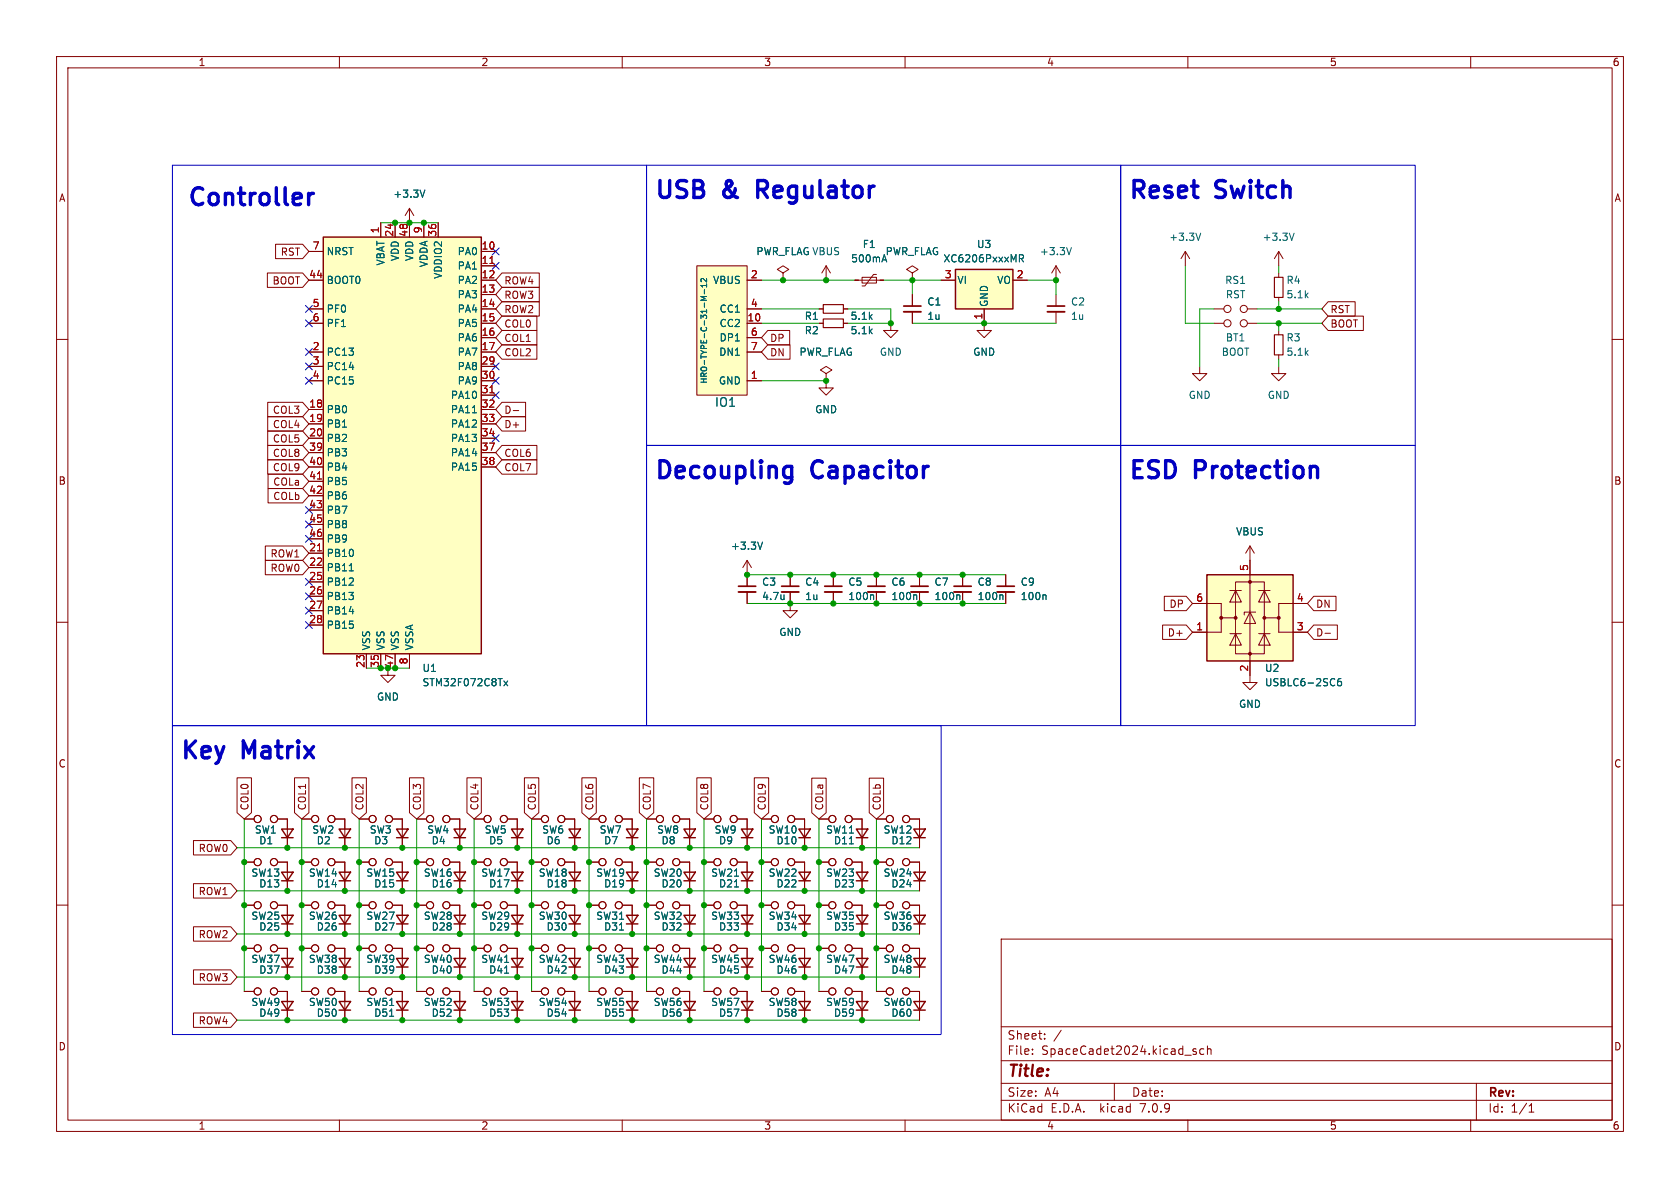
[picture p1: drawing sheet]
<svg xmlns="http://www.w3.org/2000/svg" width="297mm" height="210mm" viewBox="0 0 297 210" stroke-linecap="round" stroke-linejoin="round" font-family="sans-serif">
<g fill="none" stroke="#840000" stroke-width=".18">
<path d="M10 10h277v190h-277zM12 12h273v186h-273zM60 10v2M110 10v2M160 10v2M210 10v2M260 10v2M67.3 39.4v2.5M69.8 39.4v2.5M72.4 36.8v5.1M72.4 36.8l-.8 1.3M72.4 36.8l.8 1.3"/>
<path d="M74.9 39.4v2.5M77.5 39.4v2.5M10 60h2M47.3 48.3h6.2l1.1 1.2-1.1 1.3h-6.2zM48.7 43.2h4.8l1.1 1.3-1.1 1.2h-4.8zM54.6 54.6h2.5M54.6 57.2h2.5M54.6 49.5h2.5M54.6 44.5h2.5M85.1 54.6h2.5M85.1 57.2h2.5M85.1 49.5h2.5"/>
<path d="M85.1 59.7h2.5M85.1 44.5h2.5M85.1 47h2.5M85.1 52.1h2.5M88.7 50.8h6.6v2.5h-6.6l-1.1-1.2zM88.7 58.4h6.2v2.6h-6.2l-1.1-1.3zM88.7 55.9h6.2v2.5h-6.2l-1.1-1.2zM88.7 53.3h6.6v2.6h-6.6l-1.1-1.3zM88.7 48.3h6.6v2.5h-6.6l-1.1-1.3zM123.2 47h8.9v22.9h-8.9zM132.1 54.6h2.5M132.1 57.2h2.5"/>
<path d="M132.1 49.5h2.5M132.1 59.7h2.5M135.7 58.4h3.9v2.6h-3.9l-1.1-1.3zM138.4 48.3l1-.7-1-.6-1 .6 1 .7v1.2M138.4 49.5h.1M144.8 54.6h.7M144.8 57.2h.7M146 47l-.7 1.3M146 47v2.5M146 47l.8 1.3M149.1 54.6h.8M149.1 57.2h.8"/>
<path d="M151.1 49.5h5.1M152.4 49h2.5v1h-2.5zM154.9 48.5h-.5l-1.5 2h-.5M157.5 57.2v1.2h1.2l-1.2 1.3-1.3-1.3h1.3M161.3 48.3l1-.7-1-.6-1 .6 1 .7v1.2M161.3 49.5h.1M161.3 52.1v2M161.3 55.1v2.1M166.4 49.5h2.5M174 54.6v3.8h1.3l-1.3 1.3-1.3-1.3h1.3M179.1 49.5h2.5M186.7 47l-.8 1.3"/>
<path d="M186.7 47v2.5M186.7 52.1v2M186.7 55.1v2.1M186.7 47l.8 1.3M209.5 44.5l-.7 1.2M209.5 44.5v2.5M209.5 44.5l.8 1.2M214.6 54.6h1.8M214.6 57.2h1.8M220.5 54.6h1.7M220.5 57.2h1.7M226.1 44.5l-.8 1.2"/>
<path d="M226.1 44.5v2.5M226.1 48.3v.7M226.1 52.6v.7M226.1 58.4v.8M226.1 44.5l.7 1.2M234.8 55.9h6.2v2.5h-6.2l-1.1-1.2zM234.8 53.3h4.8v2.6h-4.8l-1.1-1.3zM285 60h2M47.3 71.1h6.2l1.1 1.3-1.1 1.3h-6.2zM47.3 78.7h6.2l1.1 1.3-1.1 1.3h-6.2zM47.3 76.2h6.2l1.1 1.3-1.1 1.2h-6.2zM47.3 73.7h6.2l1.1 1.2-1.1 1.3h-6.2z"/>
<path d="M54.6 67.3h2.5M54.6 62.2h2.5M54.6 72.4h2.5M54.6 74.9h2.5M54.6 77.5h2.5M54.6 64.8h2.5M85.1 67.3h2.5M85.1 62.2h2.5M85.1 72.4h2.5M85.1 74.9h2.5M85.1 77.5h2.5M85.1 64.8h2.5"/>
<path d="M85.1 69.9h2.5M88.7 78.7h6.2v2.6h-6.2l-1.1-1.3zM88.7 61h6.2v2.5h-6.2l-1.1-1.3zM88.7 73.7h4.2v2.5h-4.2l-1.1-1.3zM88.7 71.1h4.2v2.6h-4.2l-1.1-1.3zM90.7 72.6h1M132.1 67.3h2.5M132.1 62.2h2.5M135.7 61h4v2.5h-4l-1.1-1.3zM146 67.3v1.3h1.3l-1.3 1.3-1.2-1.3h1.2M146 66l1.1-.6-1.1-.6-1 .6 1 .6v1.3M146 67.3h.1"/>
<path d="M212.1 64.8v1.2h1.3l-1.3 1.3-1.3-1.3h1.3M226.1 64.8v1.2h1.2l-1.2 1.3-1.3-1.3h1.3M226.1 62.7v.8M46.9 99.1h6.6l1.1 1.2-1.1 1.3h-6.6zM46.9 96.5h6.6l1.1 1.3-1.1 1.3h-6.6zM47.3 81.3h6.2l1.1 1.3-1.1 1.2h-6.2zM47.4 83.8h6.1l1.1 1.3-1.1 1.3h-6.1zM47.4 86.4h6.1l1.1 1.2-1.1 1.3h-6.1zM54.6 97.8h2.5M54.6 80h2.5M54.6 82.6h2.5M54.6 85.1h2.5"/>
<path d="M54.6 87.6h2.5M54.6 90.2h2.5M54.6 92.7h2.5M54.6 95.3h2.5M85.1 80h2.5M85.1 82.6h2.5M88.7 81.3h6.2v2.5h-6.2l-1.1-1.2zM132.1 99.1v4.5M132.1 99.1l-.8 1.2M132.1 99.1l.7 1.2M221 96.5v24.2h1.2l-1.2 1.2-1.3-1.2h1.3M221 96.5l-.8 1.3"/>
<path d="M221 96.5l.7 1.3M10 110h2M54.6 100.3h2.5M54.6 102.9h2.5M54.6 105.4h2.5M54.6 108h2.5M54.6 110.5h2.5M64.8 115.6v2.5M67.3 115.6v2.5M68.6 118.1v1.3h1.2l-1.2 1.3-1.3-1.3h1.3M69.8 115.6v2.5M72.4 115.6v2.5"/>
<path d="M132.1 104.6v2.1M139.7 104.6v3.4h1.3l-1.3 1.2-1.3-1.2h1.3M139.7 101.6v2M147.3 101.6v2M147.3 104.6v2.1M154.9 101.6v2M154.9 104.6v2.1M162.6 101.6v2M162.6 104.6v2.1M170.2 101.6v2M170.2 104.6v2.1M177.8 101.6v2"/>
<path d="M177.8 104.6v2.1M205.5 110.5h4.2l1.1 1.3-1.1 1.2h-4.2zM205.8 105.4h3.9l1.1 1.3-1.1 1.3h-3.9zM210.8 106.7h5.1v2.5h2.5M215.9 109.2v2.6h-5.1M217.4 112h2.1M217.4 104.4h2.1M218.4 102.9h5.1v12.7h-5.1zM218.4 112l1.1 2h-2.1zM218.4 104.4l1.1 2h-2.1zM221 108.2l1 2h-2zM222 108.2h-2v.5"/>
<path d="M222.5 112h2M222.5 104.4h2M223.5 112l1 2h-2zM223.5 104.4l1 2h-2zM226.1 109.2v2.6h5M231.1 106.7h-5v2.5h-2.6M232.3 110.5h4.1v2.5h-4.1l-1.2-1.2zM232.3 105.4h3.9v2.6h-3.9l-1.2-1.3zM234.2 111.9h1M285 110h2M41.9 137.5h2.6v6.2l-1.3 1.1-1.3-1.1zM52.1 137.5h2.5v6.2l-1.3 1.1-1.2-1.1z"/>
<path d="M62.2 137.5h2.6v6.2l-1.3 1.1-1.3-1.1zM72.4 137.5h2.5v6.2l-1.2 1.1-1.3-1.1zM82.5 137.5h2.6v6.2l-1.3 1.1-1.3-1.1zM92.7 137.5h2.6v6.2l-1.3 1.1-1.3-1.1zM102.9 137.5h2.5v6.2l-1.3 1.1-1.2-1.1zM113 137.5h2.6v6.2l-1.3 1.1-1.3-1.1zM123.2 137.5h2.5v6.2l-1.2 1.1-1.3-1.1zM133.3 137.5h2.6v6.2l-1.3 1.1-1.3-1.1zM143.5 137.6h2.6v6.1l-1.3 1.1-1.3-1.1zM153.7 137.6h2.5v6.1l-1.3 1.1-1.2-1.1zM10 160h2M34.2 156.2h6.6l1.1 1.3-1.1 1.3h-6.6z"/>
<path d="M34.2 148.6h6.6l1.1 1.3-1.1 1.2h-6.6zM43.2 144.8h1.7M43.2 152.4h1.7M49.1 144.8h1.7v5.1M49.1 152.4h1.7v5.1M53.3 144.8h1.8M53.3 152.4h1.8M59.2 144.8h1.8v5.1M59.2 152.4h1.8v5.1M63.5 144.8h1.7M63.5 152.4h1.7M69.4 144.8h1.7v5.1"/>
<path d="M69.4 152.4h1.7v5.1M73.7 144.8h1.7M73.7 152.4h1.7M79.6 144.8h1.7v5.1M79.6 152.4h1.7v5.1M83.8 144.8h1.7M83.8 152.4h1.7M89.7 144.8h1.7v5.1M89.7 152.4h1.7v5.1M94 144.8h1.7M94 152.4h1.7M99.9 144.8h1.7v5.1"/>
<path d="M99.9 152.4h1.7v5.1M104.1 144.8h1.8M104.1 152.4h1.8M110 144.8h1.8v5.1M110 152.4h1.8v5.1M114.3 144.8h1.7M114.3 152.4h1.7M120.2 144.8h1.7v5.1M120.2 152.4h1.7v5.1M124.5 144.8h1.7M124.5 152.4h1.7M130.3 144.8h1.8v5.1"/>
<path d="M130.3 152.4h1.8v5.1M134.6 144.8h1.7M134.6 152.4h1.7M140.5 144.8h1.7v5.1M140.5 152.4h1.7v5.1M144.8 144.8h1.7M144.8 152.4h1.7M150.7 144.8h1.7v5.1M150.7 152.4h1.7v5.1M154.9 144.8h1.8M154.9 152.4h1.8M160.8 144.8h1.8v5.1"/>
<path d="M160.8 152.4h1.8v5.1M285 160h2M34.2 179.1h6.6l1.1 1.2-1.1 1.3h-6.6zM34.2 163.8h6.6l1.1 1.3-1.1 1.3h-6.6zM34.2 171.4h6.6l1.1 1.3-1.1 1.3h-6.6zM43.2 160h1.7M43.2 167.6h1.7M43.2 175.3h1.7M49.1 160h1.7v5.1M49.1 167.6h1.7v5.1M49.1 175.3h1.7v5M53.3 160h1.8"/>
<path d="M53.3 167.6h1.8M53.3 175.3h1.8M59.2 160h1.8v5.1M59.2 167.6h1.8v5.1M59.2 175.3h1.8v5M63.5 160h1.7M63.5 167.6h1.7M63.5 175.3h1.7M69.4 160h1.7v5.1M69.4 167.6h1.7v5.1M69.4 175.3h1.7v5M73.7 160h1.7"/>
<path d="M73.7 167.6h1.7M73.7 175.3h1.7M79.6 160h1.7v5.1M79.6 167.6h1.7v5.1M79.6 175.3h1.7v5M83.8 160h1.7M83.8 167.6h1.7M83.8 175.3h1.7M89.7 160h1.7v5.1M89.7 167.6h1.7v5.1M89.7 175.3h1.7v5M94 160h1.7"/>
<path d="M94 167.6h1.7M94 175.3h1.7M99.9 160h1.7v5.1M99.9 167.6h1.7v5.1M99.9 175.3h1.7v5M104.1 160h1.8M104.1 167.6h1.8M104.1 175.3h1.8M110 160h1.8v5.1M110 167.6h1.8v5.1M110 175.3h1.8v5M114.3 160h1.7"/>
<path d="M114.3 167.6h1.7M114.3 175.3h1.7M120.2 160h1.7v5.1M120.2 167.6h1.7v5.1M120.2 175.3h1.7v5M124.5 160h1.7M124.5 167.6h1.7M124.5 175.3h1.7M130.3 160h1.8v5.1M130.3 167.6h1.8v5.1M130.3 175.3h1.8v5M134.6 160h1.7"/>
<path d="M134.6 167.6h1.7M134.6 175.3h1.7M140.5 160h1.7v5.1M140.5 167.6h1.7v5.1M140.5 175.3h1.7v5M144.8 160h1.7M144.8 167.6h1.7M144.8 175.3h1.7M150.7 160h1.7v5.1M150.7 167.6h1.7v5.1M150.7 175.3h1.7v5M154.9 160h1.8"/>
<path d="M154.9 167.6h1.8M154.9 175.3h1.8M160.8 160h1.8v5.1M160.8 167.6h1.8v5.1M160.8 175.3h1.8v5M177 166h108v32h-108zM60 198v2M110 198v2M160 198v2M177 194.5h108M177 191.5h108M177 187.5h108"/>
<path d="M177 181.5h108M182.5 186.3v.1M182.5 185.5v.1M184.7 183.6v.1M184.7 182.8v.1M187.6 182.1l-1.3 2M197 191.5v3M210 198v2M211.5 185.5l-.4-.1-.2 .2 .1 .2 .5 .2v.3h-.6M212.8 185.5l-.4-.1-.3 .3v.4l.1 .2h.6M213.5 185.5l.2-.1 .3 .1 .1 .9M213.5 184.9v1.5"/>
<path d="M260 198v2M261 191.5v6.5M270.3 196.6h.9M270.3 195.5l.4-.4v1.5"/>
<circle cx="217" cy="54.6" r=".63"/>
<circle cx="217" cy="57.1" r=".63"/>
<circle cx="219.9" cy="54.6" r=".63"/>
<circle cx="219.9" cy="57.1" r=".63"/>
<circle cx="45.5" cy="152.4" r=".63"/>
<circle cx="45.5" cy="144.8" r=".63"/>
<circle cx="48.4" cy="152.4" r=".63"/>
<circle cx="48.4" cy="144.8" r=".63"/>
<circle cx="55.7" cy="152.4" r=".63"/>
<circle cx="55.7" cy="144.8" r=".63"/>
<circle cx="58.6" cy="152.4" r=".63"/>
<circle cx="58.6" cy="144.8" r=".63"/>
<circle cx="65.9" cy="152.4" r=".63"/>
<circle cx="65.9" cy="144.8" r=".63"/>
<circle cx="68.8" cy="152.4" r=".63"/>
<circle cx="68.8" cy="144.8" r=".63"/>
<circle cx="76" cy="152.4" r=".63"/>
<circle cx="76" cy="144.8" r=".63"/>
<circle cx="78.9" cy="152.4" r=".63"/>
<circle cx="78.9" cy="144.8" r=".63"/>
<circle cx="86.2" cy="144.8" r=".63"/>
<circle cx="86.2" cy="152.4" r=".63"/>
<circle cx="89.1" cy="144.8" r=".63"/>
<circle cx="89.1" cy="152.4" r=".63"/>
<circle cx="96.3" cy="152.4" r=".63"/>
<circle cx="96.3" cy="144.8" r=".63"/>
<circle cx="99.2" cy="144.8" r=".63"/>
<circle cx="99.2" cy="152.4" r=".63"/>
<circle cx="106.5" cy="152.4" r=".63"/>
<circle cx="106.5" cy="144.8" r=".63"/>
<circle cx="109.4" cy="152.4" r=".63"/>
<circle cx="109.4" cy="144.8" r=".63"/>
<circle cx="116.7" cy="152.4" r=".63"/>
<circle cx="116.7" cy="144.8" r=".63"/>
<circle cx="119.6" cy="152.4" r=".63"/>
<circle cx="119.6" cy="144.8" r=".63"/>
<circle cx="126.8" cy="152.4" r=".63"/>
<circle cx="126.8" cy="144.8" r=".63"/>
<circle cx="129.7" cy="152.4" r=".63"/>
<circle cx="129.7" cy="144.8" r=".63"/>
<circle cx="137" cy="152.4" r=".63"/>
<circle cx="137" cy="144.8" r=".63"/>
<circle cx="139.9" cy="152.4" r=".63"/>
<circle cx="139.9" cy="144.8" r=".63"/>
<circle cx="147.1" cy="152.4" r=".63"/>
<circle cx="147.1" cy="144.8" r=".63"/>
<circle cx="150" cy="144.8" r=".63"/>
<circle cx="150" cy="152.4" r=".63"/>
<circle cx="157.3" cy="144.8" r=".63"/>
<circle cx="157.3" cy="152.4" r=".63"/>
<circle cx="160.2" cy="144.8" r=".63"/>
<circle cx="160.2" cy="152.4" r=".63"/>
<circle cx="45.5" cy="160" r=".63"/>
<circle cx="45.5" cy="175.3" r=".63"/>
<circle cx="45.5" cy="167.6" r=".63"/>
<circle cx="48.4" cy="160" r=".63"/>
<circle cx="48.4" cy="175.3" r=".63"/>
<circle cx="48.4" cy="167.6" r=".63"/>
<circle cx="55.7" cy="167.6" r=".63"/>
<circle cx="55.7" cy="175.3" r=".63"/>
<circle cx="55.7" cy="160" r=".63"/>
<circle cx="58.6" cy="175.3" r=".63"/>
<circle cx="58.6" cy="160" r=".63"/>
<circle cx="58.6" cy="167.6" r=".63"/>
<circle cx="65.9" cy="160" r=".63"/>
<circle cx="65.9" cy="167.6" r=".63"/>
<circle cx="65.9" cy="175.3" r=".63"/>
<circle cx="68.8" cy="160" r=".63"/>
<circle cx="68.8" cy="167.6" r=".63"/>
<circle cx="68.8" cy="175.3" r=".63"/>
<circle cx="76" cy="167.6" r=".63"/>
<circle cx="76" cy="175.3" r=".63"/>
<circle cx="76" cy="160" r=".63"/>
<circle cx="78.9" cy="160" r=".63"/>
<circle cx="78.9" cy="175.3" r=".63"/>
<circle cx="78.9" cy="167.6" r=".63"/>
<circle cx="86.2" cy="167.6" r=".63"/>
<circle cx="86.2" cy="160" r=".63"/>
<circle cx="86.2" cy="175.3" r=".63"/>
<circle cx="89.1" cy="160" r=".63"/>
<circle cx="89.1" cy="175.3" r=".63"/>
<circle cx="89.1" cy="167.6" r=".63"/>
<circle cx="96.3" cy="160" r=".63"/>
<circle cx="96.3" cy="167.6" r=".63"/>
<circle cx="96.3" cy="175.3" r=".63"/>
<circle cx="99.2" cy="175.3" r=".63"/>
<circle cx="99.2" cy="160" r=".63"/>
<circle cx="99.2" cy="167.6" r=".63"/>
<circle cx="106.5" cy="167.6" r=".63"/>
<circle cx="106.5" cy="160" r=".63"/>
<circle cx="106.5" cy="175.3" r=".63"/>
<circle cx="109.4" cy="160" r=".63"/>
<circle cx="109.4" cy="167.6" r=".63"/>
<circle cx="109.4" cy="175.3" r=".63"/>
<circle cx="116.7" cy="160" r=".63"/>
<circle cx="116.7" cy="175.3" r=".63"/>
<circle cx="116.7" cy="167.6" r=".63"/>
<circle cx="119.6" cy="167.6" r=".63"/>
<circle cx="119.6" cy="160" r=".63"/>
<circle cx="119.6" cy="175.3" r=".63"/>
<circle cx="126.8" cy="160" r=".63"/>
<circle cx="126.8" cy="175.3" r=".63"/>
<circle cx="126.8" cy="167.6" r=".63"/>
<circle cx="129.7" cy="167.6" r=".63"/>
<circle cx="129.7" cy="175.3" r=".63"/>
<circle cx="129.7" cy="160" r=".63"/>
<circle cx="137" cy="175.3" r=".63"/>
<circle cx="137" cy="167.6" r=".63"/>
<circle cx="137" cy="160" r=".63"/>
<circle cx="139.9" cy="160" r=".63"/>
<circle cx="139.9" cy="167.6" r=".63"/>
<circle cx="139.9" cy="175.3" r=".63"/>
<circle cx="147.1" cy="160" r=".63"/>
<circle cx="147.1" cy="167.6" r=".63"/>
<circle cx="147.1" cy="175.3" r=".63"/>
<circle cx="150" cy="160" r=".63"/>
<circle cx="150" cy="175.3" r=".63"/>
<circle cx="150" cy="167.6" r=".63"/>
<circle cx="157.3" cy="167.6" r=".63"/>
<circle cx="157.3" cy="175.3" r=".63"/>
<circle cx="157.3" cy="160" r=".63"/>
<circle cx="160.2" cy="160" r=".63"/>
<circle cx="160.2" cy="175.3" r=".63"/>
<circle cx="160.2" cy="167.6" r=".63"/>
</g>
<g fill="none" stroke="#840000" stroke-width=".25">
<path d="M57.1 41.9h28v73.7h-28zM168.9 47.6h10.2v7h-10.2zM213.4 101.6h15.2v15.2h-15.2zM49.8 146.6h2l-1 1.5zM49.8 154.2h2l-1 1.5zM49.8 148.1h2M49.8 155.7h2M59.9 146.6h2.1l-1 1.5zM59.9 154.2h2.1l-1 1.5zM59.9 148.1h2.1M59.9 155.7h2.1M70.1 146.6h2l-1 1.5z"/>
<path d="M70.1 154.2h2l-1 1.5zM70.1 148.1h2M70.1 155.7h2M80.3 146.6h2l-1 1.5zM80.3 154.2h2l-1 1.5zM80.3 148.1h2M80.3 155.7h2M90.4 146.6h2.1l-1.1 1.5zM90.4 154.2h2.1l-1.1 1.5zM90.4 148.1h2.1M90.4 155.7h2.1M100.6 146.6h2l-1 1.5z"/>
<path d="M100.6 154.2h2l-1 1.5zM100.6 148.1h2M100.6 155.7h2M110.7 154.2h2.1l-1 1.5zM110.7 146.6h2.1l-1 1.5zM110.7 148.1h2.1M110.7 155.7h2.1M120.9 154.2h2l-1 1.5zM120.9 146.6h2l-1 1.5zM120.9 148.1h2M120.9 155.7h2M131.1 154.2h2l-1 1.5z"/>
<path d="M131.1 146.6h2l-1 1.5zM131.1 148.1h2M131.1 155.7h2M141.2 154.2h2.1l-1.1 1.5zM141.2 146.6h2.1l-1.1 1.5zM141.2 148.1h2.1M141.2 155.7h2.1M151.4 146.6h2l-1 1.5zM151.4 154.2h2l-1 1.5zM151.4 148.1h2M151.4 155.7h2M161.5 154.2h2.1l-1 1.5z"/>
<path d="M161.5 146.6h2.1l-1 1.5zM161.5 148.1h2.1M161.5 155.7h2.1M49.8 161.8h2l-1 1.5zM49.8 169.4h2l-1 1.5zM49.8 177h2l-1 1.6zM49.8 178.6h2M49.8 163.3h2M49.8 170.9h2M59.9 169.4h2.1l-1 1.5zM59.9 161.8h2.1l-1 1.5zM59.9 177h2.1l-1 1.6z"/>
<path d="M59.9 178.6h2.1M59.9 163.3h2.1M59.9 170.9h2.1M70.1 161.8h2l-1 1.5zM70.1 169.4h2l-1 1.5zM70.1 177h2l-1 1.6zM70.1 178.6h2M70.1 163.3h2M70.1 170.9h2M80.3 177h2l-1 1.6zM80.3 169.4h2l-1 1.5zM80.3 161.8h2l-1 1.5z"/>
<path d="M80.3 178.6h2M80.3 163.3h2M80.3 170.9h2M90.4 177h2.1l-1.1 1.6zM90.4 169.4h2.1l-1.1 1.5zM90.4 161.8h2.1l-1.1 1.5zM90.4 178.6h2.1M90.4 163.3h2.1M90.4 170.9h2.1M100.6 177h2l-1 1.6zM100.6 169.4h2l-1 1.5zM100.6 161.8h2l-1 1.5z"/>
<path d="M100.6 178.6h2M100.6 163.3h2M100.6 170.9h2M110.7 161.8h2.1l-1 1.5zM110.7 169.4h2.1l-1 1.5zM110.7 177h2.1l-1 1.6zM110.7 178.6h2.1M110.7 163.3h2.1M110.7 170.9h2.1M120.9 177h2l-1 1.6zM120.9 161.8h2l-1 1.5zM120.9 169.4h2l-1 1.5z"/>
<path d="M120.9 178.6h2M120.9 163.3h2M120.9 170.9h2M131.1 161.8h2l-1 1.5zM131.1 169.4h2l-1 1.5zM131.1 177h2l-1 1.6zM131.1 178.6h2M131.1 163.3h2M131.1 170.9h2M141.2 177h2.1l-1.1 1.6zM141.2 169.4h2.1l-1.1 1.5zM141.2 161.8h2.1l-1.1 1.5z"/>
<path d="M141.2 178.6h2.1M141.2 163.3h2.1M141.2 170.9h2.1M151.4 177h2l-1 1.6zM151.4 169.4h2l-1 1.5zM151.4 161.8h2l-1 1.5zM151.4 178.6h2M151.4 163.3h2M151.4 170.9h2M161.5 169.4h2.1l-1 1.5zM161.5 177h2.1l-1 1.6zM161.5 161.8h2.1l-1 1.5z"/>
<path d="M161.5 178.6h2.1M161.5 163.3h2.1M161.5 170.9h2.1"/>
</g>
<g fill="none" stroke="#006464" stroke-width=".18">
<path d="M75.1 33.6l-.4 1.3M124.5 51.2v.7M124.9 52.4h-1l.7 .4-.7 .3h1M124.9 49.2v.6l-.7-.6-.3 .2 .1 .4M124.9 50.2v.6M124.9 50.5h-1l.3 .3M156.3 45l.5 1.3M180.2 45.7l.6-.1 .1-.1v-.3l-.7-.2v1.3M180.5 45.7l.4 .6M189.4 43.8l-.4 1.2M212.3 41.2l-.5 1.3M228.8 41.2l-.4 1.3"/>
<path d="M83.5 73h.7M134.8 95.8l-.4 1.3M61.7 100.9h.8M138.6 105.1v.9M138.6 105.9h-.1M154.3 105.1l.1 .2v.7M161.9 105.1l.2 .2v.7M169.5 105.1l.2 .2v.7M177.1 105.1l.2 .2v.7M184.7 105.1l.2 .2v.7M237.1 120h-.4a.86 .86 0 0 0 0 1.2l.4-.1 .1-.4-.3-.3-.3 .1-.1 .2M89.1 120.4l.7 .8"/>
<path d="M89.8 120.4l-.7 .8M129.8 156.8h.8M150.2 149.2h.7M68.9 179.6h.7M89.2 172h.7M109.5 164.4h.7"/>
</g>
<path d="M145.5 53.8h3.6v1.6h-3.6zM145.5 56.4h3.6v1.5h-3.6zM225.3 49h1.5v3.6h-1.5zM225.3 59.2h1.5v3.5h-1.5z" fill="none" stroke="#840000" stroke-width=".2"/>
<path d="M159.8 55.1h3M185.2 55.1h3M130.6 104.6h3M138.2 104.6h3M145.8 104.6h3M153.4 104.6h3.1M161 104.6h3.1M168.7 104.6h3M176.3 104.6h3" fill="none" stroke="#840000" stroke-width=".33"/>
<path d="M159.8 54.1h3M185.2 54.1h3M130.6 103.6h3M138.2 103.6h3M145.8 103.6h3M153.4 103.6h3.1M161 103.6h3.1M168.7 103.6h3M176.3 103.6h3" fill="none" stroke="#840000" stroke-width=".3"/>
<g fill="#ffffc2" stroke="#ffffc2" stroke-width=".18">
<path d="M168.9 47.6h10.2v7h-10.2z"/>
<path d="M123.2 47h8.9v22.9h-8.9z"/>
<path d="M213.4 101.6h15.2v15.2h-15.2z"/>
<path d="M57.1 41.9h28v73.7h-28z"/>
</g>
<g fill="#840000" stroke="#840000" stroke-width=".18">
<circle cx="215.9" cy="109.2" r=".25"/>
<circle cx="218.4" cy="109.2" r=".25"/>
<circle cx="221" cy="115.6" r=".25"/>
<circle cx="221" cy="102.9" r=".25"/>
<circle cx="223.5" cy="109.2" r=".25"/>
<circle cx="226.1" cy="109.2" r=".25"/>
</g>
<path d="M86.6 46.6h.7M86.6 69.4h.7M56.1 97.4h.7M56.1 84.7h.7" fill="none" stroke="#a90000" stroke-width=".18"/>
<path d="M54.6 34.2v2M55.4 34.2a.77 .77 0 0 0-.8 .6M134 33.5h1.1M135.1 31.9h-1.1v3M139.1 82.4h.6l.3 .2M140 82.4v2.5l-.3 .4-.3 .1M140 84.3l-.3 .1h-.6" fill="none" stroke="#0000c2" stroke-width=".6"/>
<path d="M30.5 29.2h83.8v99.1h-83.8zM114.3 29.2h83.8v49.5h-83.8zM198.1 29.2h52.1v49.5h-52.1zM114.3 78.7h83.8v49.6h-83.8zM198.1 78.7h52.1v49.6h-52.1zM30.5 128.3h135.9v54.6h-135.9z" fill="none" stroke="#0000c2" stroke-width=".18"/>
<g fill="none" stroke="#009600" stroke-width=".18">
<path d="M67.3 39.4h10.2M134.6 57.2h10.2M134.6 54.6h10.2M134.6 49.5h16.5M149.9 54.6h7.6v2.6h-7.6M156.2 49.5h10.2M161.3 57.2h25.4M161.3 49.5v2.6M181.6 49.5h5.1v2.6M209.5 47v10.2h5.1M214.6 54.6h-2.5v10.2M222.2 57.2h11.5"/>
<path d="M222.2 54.6h11.5M226.1 47v1.3M226.1 53.3v1.3M226.1 57.2v1.2M134.6 67.3h11.4M226.1 63.5v1.3M64.8 118.1h3.8M69.8 118.1h2.6M132.1 101.6h45.7M132.1 106.7h45.7M41.9 157.5h120.7M41.9 149.9h120.7"/>
<path d="M43.2 144.8v30.5M53.3 144.8v30.5M63.5 144.8v30.5M73.7 144.8v30.5M83.8 144.8v30.5M94 144.8v30.5M104.1 144.8v30.5M114.3 144.8v30.5M124.5 144.8v30.5M134.6 144.8v30.5M144.8 144.8v30.5M154.9 144.8v30.5"/>
<path d="M41.9 165.1h120.7M41.9 172.7h120.7M41.9 180.3h120.7"/>
</g>
<g fill="none" stroke="#000084" stroke-width=".18">
<path d="M54 54l1.2 1.2M54 56.5l1.2 1.3M55.2 54l-1.2 1.2M55.2 56.5l-1.2 1.3M87 43.8l1.2 1.3M87 46.4l1.2 1.2M88.2 43.8l-1.2 1.3M88.2 46.4l-1.2 1.2M54 64.2l1.2 1.2M54 66.7l1.2 1.2M54 61.6l1.2 1.2M55.2 64.2l-1.2 1.2"/>
<path d="M55.2 66.7l-1.2 1.2M55.2 61.6l-1.2 1.2M87 66.7l1.2 1.2M87 76.9l1.2 1.2M87 69.2l1.2 1.3M87 64.2l1.2 1.2M88.2 66.7l-1.2 1.2M88.2 76.9l-1.2 1.2M88.2 69.2l-1.2 1.3M88.2 64.2l-1.2 1.2M54 89.6l1.2 1.2M54 94.6l1.2 1.3"/>
<path d="M54 92.1l1.2 1.2M55.2 89.6l-1.2 1.2M55.2 94.6l-1.2 1.3M55.2 92.1l-1.2 1.2M54 104.8l1.2 1.2M54 102.3l1.2 1.2M54 109.9l1.2 1.2M54 107.3l1.2 1.3M55.2 109.9l-1.2 1.2M55.2 104.8l-1.2 1.2M55.2 102.3l-1.2 1.2M55.2 107.3l-1.2 1.3"/>
</g>
<g fill="#009600" stroke="#009600" stroke-width=".18">
<circle cx="91.4" cy="172.7" r=".46"/>
<circle cx="91.4" cy="180.3" r=".46"/>
<circle cx="101.6" cy="180.3" r=".46"/>
<circle cx="121.9" cy="180.3" r=".46"/>
<circle cx="111.8" cy="180.3" r=".46"/>
<circle cx="121.9" cy="172.7" r=".46"/>
<circle cx="104.1" cy="160" r=".46"/>
<circle cx="91.4" cy="165.1" r=".46"/>
<circle cx="94" cy="160" r=".46"/>
<circle cx="111.8" cy="165.1" r=".46"/>
<circle cx="111.8" cy="172.7" r=".46"/>
<circle cx="114.3" cy="167.6" r=".46"/>
<circle cx="101.6" cy="172.7" r=".46"/>
<circle cx="94" cy="167.6" r=".46"/>
<circle cx="101.6" cy="165.1" r=".46"/>
<circle cx="104.1" cy="167.6" r=".46"/>
<circle cx="121.9" cy="157.5" r=".46"/>
<circle cx="121.9" cy="165.1" r=".46"/>
<circle cx="132.1" cy="165.1" r=".46"/>
<circle cx="142.2" cy="172.7" r=".46"/>
<circle cx="142.2" cy="165.1" r=".46"/>
<circle cx="134.6" cy="167.6" r=".46"/>
<circle cx="124.5" cy="160" r=".46"/>
<circle cx="132.1" cy="157.5" r=".46"/>
<circle cx="124.5" cy="167.6" r=".46"/>
<circle cx="124.5" cy="152.4" r=".46"/>
<circle cx="134.6" cy="152.4" r=".46"/>
<circle cx="132.1" cy="149.9" r=".46"/>
<circle cx="132.1" cy="180.3" r=".46"/>
<circle cx="132.1" cy="172.7" r=".46"/>
<circle cx="134.6" cy="160" r=".46"/>
<circle cx="142.2" cy="149.9" r=".46"/>
<circle cx="114.3" cy="160" r=".46"/>
<circle cx="111.8" cy="157.5" r=".46"/>
<circle cx="101.6" cy="157.5" r=".46"/>
<circle cx="94" cy="152.4" r=".46"/>
<circle cx="91.4" cy="149.9" r=".46"/>
<circle cx="101.6" cy="149.9" r=".46"/>
<circle cx="104.1" cy="152.4" r=".46"/>
<circle cx="114.3" cy="152.4" r=".46"/>
<circle cx="111.8" cy="149.9" r=".46"/>
<circle cx="121.9" cy="149.9" r=".46"/>
<circle cx="144.8" cy="167.6" r=".46"/>
<circle cx="152.4" cy="149.9" r=".46"/>
<circle cx="132.1" cy="101.6" r=".46"/>
<circle cx="139.7" cy="101.6" r=".46"/>
<circle cx="139.7" cy="106.7" r=".46"/>
<circle cx="147.3" cy="101.6" r=".46"/>
<circle cx="147.3" cy="106.7" r=".46"/>
<circle cx="154.9" cy="101.6" r=".46"/>
<circle cx="162.6" cy="106.7" r=".46"/>
<circle cx="162.6" cy="101.6" r=".46"/>
<circle cx="170.2" cy="106.7" r=".46"/>
<circle cx="170.2" cy="101.6" r=".46"/>
<circle cx="174" cy="57.2" r=".46"/>
<circle cx="74.9" cy="39.4" r=".46"/>
<circle cx="72.4" cy="39.4" r=".46"/>
<circle cx="69.8" cy="39.4" r=".46"/>
<circle cx="186.7" cy="49.5" r=".46"/>
<circle cx="226.1" cy="54.6" r=".46"/>
<circle cx="226.1" cy="57.2" r=".46"/>
<circle cx="138.4" cy="49.5" r=".46"/>
<circle cx="146" cy="49.5" r=".46"/>
<circle cx="146" cy="67.3" r=".46"/>
<circle cx="161.3" cy="49.5" r=".46"/>
<circle cx="157.5" cy="57.2" r=".46"/>
<circle cx="152.4" cy="180.3" r=".46"/>
<circle cx="142.2" cy="180.3" r=".46"/>
<circle cx="144.8" cy="160" r=".46"/>
<circle cx="152.4" cy="165.1" r=".46"/>
<circle cx="142.2" cy="157.5" r=".46"/>
<circle cx="144.8" cy="152.4" r=".46"/>
<circle cx="154.9" cy="152.4" r=".46"/>
<circle cx="154.9" cy="160" r=".46"/>
<circle cx="152.4" cy="157.5" r=".46"/>
<circle cx="154.9" cy="167.6" r=".46"/>
<circle cx="152.4" cy="172.7" r=".46"/>
<circle cx="154.9" cy="106.7" r=".46"/>
<circle cx="69.8" cy="118.1" r=".46"/>
<circle cx="67.3" cy="118.1" r=".46"/>
<circle cx="73.7" cy="167.6" r=".46"/>
<circle cx="63.5" cy="167.6" r=".46"/>
<circle cx="71.1" cy="165.1" r=".46"/>
<circle cx="83.8" cy="160" r=".46"/>
<circle cx="81.3" cy="157.5" r=".46"/>
<circle cx="83.8" cy="167.6" r=".46"/>
<circle cx="81.3" cy="149.9" r=".46"/>
<circle cx="83.8" cy="152.4" r=".46"/>
<circle cx="91.4" cy="157.5" r=".46"/>
<circle cx="81.3" cy="180.3" r=".46"/>
<circle cx="71.1" cy="172.7" r=".46"/>
<circle cx="71.1" cy="180.3" r=".46"/>
<circle cx="81.3" cy="172.7" r=".46"/>
<circle cx="81.3" cy="165.1" r=".46"/>
<circle cx="73.7" cy="160" r=".46"/>
<circle cx="61" cy="172.7" r=".46"/>
<circle cx="50.8" cy="165.1" r=".46"/>
<circle cx="53.3" cy="167.6" r=".46"/>
<circle cx="61" cy="165.1" r=".46"/>
<circle cx="50.8" cy="172.7" r=".46"/>
<circle cx="53.3" cy="160" r=".46"/>
<circle cx="61" cy="180.3" r=".46"/>
<circle cx="50.8" cy="180.3" r=".46"/>
<circle cx="43.2" cy="167.6" r=".46"/>
<circle cx="50.8" cy="157.5" r=".46"/>
<circle cx="43.2" cy="160" r=".46"/>
<circle cx="73.7" cy="152.4" r=".46"/>
<circle cx="63.5" cy="152.4" r=".46"/>
<circle cx="71.1" cy="149.9" r=".46"/>
<circle cx="61" cy="157.5" r=".46"/>
<circle cx="61" cy="149.9" r=".46"/>
<circle cx="63.5" cy="160" r=".46"/>
<circle cx="43.2" cy="152.4" r=".46"/>
<circle cx="53.3" cy="152.4" r=".46"/>
<circle cx="50.8" cy="149.9" r=".46"/>
<circle cx="71.1" cy="157.5" r=".46"/>
</g>
<g font-size="4.2" fill="#0000c2">
<text x="115.6" y="35.3">USB</text>
<text x="128.1" y="35.3">&amp;</text>
<text x="135.3" y="35.3">Regulator</text>
<text x="199.4" y="35.3">Reset</text>
<text x="215.2" y="35.3">Switch</text>
<text x="33" y="36.6">Controller</text>
<text x="115.6" y="84.8">Decoupling</text>
<text x="143.8" y="84.8">Capacitor</text>
<text x="199.4" y="84.8">ESD</text>
<text x="211.4" y="84.8">Protection</text>
<text x="31.7" y="134.4">Key</text>
<text x="43.1" y="134.4">Matrix</text>
</g>
<text font-size="2.8" fill="#840000" x="178" y="190.9">Title:</text>
<text font-size="2.1" fill="#006464" x="126.3" y="72.1">IO1</text>
<g font-size="2.1" fill="#840000">
<text x="178" y="184">Sheet:</text>
<text x="178" y="186.7">File:</text>
<text x="184.1" y="186.7">SpaceCadet2024.kicad_sch</text>
<text x="178" y="196.9">KiCad</text>
<text x="178" y="194.1">Size:</text>
<text x="184.7" y="194.1">A4</text>
<text x="185.7" y="196.9">E.D.A.</text>
<text x="194.6" y="196.9">kicad</text>
<text x="200" y="194.1">Date:</text>
<text x="201.8" y="196.9">7.0.9</text>
<text x="263" y="194.3">Rev:</text>
<text x="263" y="196.9">Id:</text>
<text x="267.1" y="196.9">1/1</text>
</g>
<g font-size="1.8" fill="#840000">
<text x="35" y="11.9">1</text>
<text x="85" y="11.9">2</text>
<text x="135" y="11.9">3</text>
<text x="185" y="11.9">4</text>
<text x="235" y="11.9">5</text>
<text x="285" y="11.9">6</text>
<text x="10.3" y="35.9">A</text>
<text x="285.3" y="35.9">A</text>
<text x="49.5" y="45.4">RST</text>
<text x="48.1" y="50.5">BOOT</text>
<text x="89.1" y="53">ROW3</text>
<text x="89.1" y="50.5">ROW4</text>
<text x="89.1" y="58.1">COL0</text>
<text x="89.1" y="55.6">ROW2</text>
<text x="235.1" y="58.1">BOOT</text>
<text x="235.1" y="55.6">RST</text>
<text x="89.1" y="63.2">COL2</text>
<text x="89.1" y="60.6">COL1</text>
<text x="136" y="60.6">DP</text>
<text x="136" y="63.2">DN</text>
<text x="48.1" y="73.3">COL3</text>
<text x="48.1" y="75.9">COL4</text>
<text x="89.1" y="75.9">D+</text>
<text x="89.1" y="73.3">D-</text>
<text x="48.1" y="81">COL8</text>
<text x="48.1" y="78.4">COL5</text>
<text x="48.1" y="83.5">COL9</text>
<text x="89.1" y="81">COL6</text>
<text x="89.1" y="83.5">COL7</text>
<text x="10.3" y="85.9">B</text>
<text x="48.2" y="86">COLa</text>
<text x="48.2" y="88.6">COLb</text>
<text x="285.3" y="85.9">B</text>
<text x="47.7" y="101.3">ROW0</text>
<text x="47.7" y="98.7">ROW1</text>
<text x="206.6" y="107.6">DP</text>
<text x="232.6" y="107.6">DN</text>
<text x="206.3" y="112.7">D+</text>
<text x="232.6" y="112.7">D-</text>
<text x="10.3" y="135.9">C</text>
<text x="285.3" y="135.9">C</text>
<text x="44.1" y="143.4" transform="rotate(-90 44.1 143.4)">COL0</text>
<text x="54.3" y="143.4" transform="rotate(-90 54.3 143.4)">COL1</text>
<text x="64.5" y="143.4" transform="rotate(-90 64.5 143.4)">COL2</text>
<text x="74.6" y="143.4" transform="rotate(-90 74.6 143.4)">COL3</text>
<text x="84.8" y="143.4" transform="rotate(-90 84.8 143.4)">COL4</text>
<text x="94.9" y="143.4" transform="rotate(-90 94.9 143.4)">COL5</text>
<text x="105.1" y="143.4" transform="rotate(-90 105.1 143.4)">COL6</text>
<text x="115.3" y="143.4" transform="rotate(-90 115.3 143.4)">COL7</text>
<text x="125.4" y="143.4" transform="rotate(-90 125.4 143.4)">COL8</text>
<text x="135.6" y="143.4" transform="rotate(-90 135.6 143.4)">COL9</text>
<text x="145.7" y="143.4" transform="rotate(-90 145.7 143.4)">COLa</text>
<text x="155.9" y="143.4" transform="rotate(-90 155.9 143.4)">COLb</text>
<text x="35" y="150.8">ROW0</text>
<text x="35" y="158.4">ROW1</text>
<text x="35" y="166.1">ROW2</text>
<text x="35" y="173.7">ROW3</text>
<text x="10.3" y="185.9">D</text>
<text x="35" y="181.3">ROW4</text>
<text x="285.3" y="185.9">D</text>
<text x="35" y="199.9">1</text>
<text x="85" y="199.9">2</text>
<text x="135" y="199.9">3</text>
<text x="185" y="199.9">4</text>
<text x="235" y="199.9">5</text>
<text x="285" y="199.9">6</text>
</g>
<g font-size="1.8" fill="#006464">
<text x="69.4" y="35.2">+3.3V</text>
<text x="57.7" y="45.3">NRST</text>
<text x="68.2" y="47" transform="rotate(-90 68.2 47)">VBAT</text>
<text x="70.7" y="46.2" transform="rotate(-90 70.7 46.2)">VDD</text>
<text x="73.3" y="46.2" transform="rotate(-90 73.3 46.2)">VDD</text>
<text x="75.8" y="47.3" transform="rotate(-90 75.8 47.3)">VDDA</text>
<text x="80.8" y="45.3">PA0</text>
<text x="80.8" y="47.9">PA1</text>
<text x="133.6" y="45.3">PWR_FLAGVBUS</text>
<text x="133.6" y="45.3">PWR_FLAG</text>
<text x="150.4" y="46.6">500mA</text>
<text x="152.4" y="44">F1</text>
<text x="156.5" y="45.3">PWR_FLAG</text>
<text x="166.7" y="46.6">XC6206PxxxMR</text>
<text x="172.6" y="44">U3</text>
<text x="183.7" y="45.3">+3.3V</text>
<text x="206.6" y="42.8">+3.3V</text>
<text x="223.1" y="42.8">+3.3V</text>
<text x="57.7" y="50.4">BOOT0</text>
<text x="78.3" y="49.4" transform="rotate(-90 78.3 49.4)">VDDIO2</text>
<text x="80.8" y="50.4">PA2</text>
<text x="80.8" y="52.9">PA3</text>
<text x="126" y="50.4">VBUS</text>
<text x="169.2" y="50.4">VI</text>
<text x="176.2" y="50.4">VO</text>
<text x="216.5" y="50.4">RS1</text>
<text x="216.6" y="52.9">RST</text>
<text x="227.3" y="50.4">R4</text>
<text x="227.3" y="52.9">5.1k</text>
<text x="57.7" y="55.5">PF0</text>
<text x="57.7" y="58">PF1</text>
<text x="80.8" y="55.5">PA4</text>
<text x="80.8" y="58">PA5</text>
<text x="127.1" y="58">CC2</text>
<text x="127.1" y="55.5">CC1</text>
<text x="142.2" y="56.7">R1</text>
<text x="142.2" y="59.3">R2</text>
<text x="150.3" y="56.7">5.1k</text>
<text x="150.3" y="59.3">5.1k</text>
<text x="163.8" y="54.2">C1</text>
<text x="163.8" y="56.7">1u</text>
<text x="174.9" y="54.4" transform="rotate(-90 174.9 54.4)">GND</text>
<text x="189.2" y="54.2">C2</text>
<text x="189.2" y="56.7">1u</text>
<text x="57.7" y="63.1">PC13</text>
<text x="57.7" y="65.6">PC14</text>
<text x="80.8" y="60.6">PA6</text>
<text x="80.8" y="63.1">PA7</text>
<text x="80.8" y="65.6">PA8</text>
<text x="127.1" y="63.1">DN1</text>
<text x="127.1" y="60.6">DP1</text>
<text x="141.2" y="63.1">PWR_FLAG</text>
<text x="155.4" y="63.1">GND</text>
<text x="172" y="63.1">GND</text>
<text x="215.9" y="63.1">BOOT</text>
<text x="216.6" y="60.6">BT1</text>
<text x="227.3" y="60.6">R3</text>
<text x="227.3" y="63.1">5.1k</text>
<text x="57.7" y="68.2">PC15</text>
<text x="79.6" y="70.7">PA10</text>
<text x="80.8" y="68.2">PA9</text>
<text x="127" y="68.2">GND</text>
<text x="210.1" y="70.7">GND</text>
<text x="224" y="70.7">GND</text>
<text x="57.7" y="73.3">PB0</text>
<text x="57.7" y="75.8">PB1</text>
<text x="79.6" y="73.3">PA11</text>
<text x="79.6" y="75.8">PA12</text>
<text x="144" y="73.3">GND</text>
<text x="57.7" y="78.3">PB2</text>
<text x="57.7" y="80.9">PB3</text>
<text x="57.7" y="83.4">PB4</text>
<text x="79.6" y="78.3">PA13</text>
<text x="79.6" y="80.9">PA14</text>
<text x="79.6" y="83.4">PA15</text>
<text x="57.7" y="86">PB5</text>
<text x="57.7" y="88.5">PB6</text>
<text x="57.7" y="91">PB7</text>
<text x="57.7" y="93.6">PB8</text>
<text x="218.4" y="94.8">VBUS</text>
<text x="57.7" y="98.7">PB10</text>
<text x="57.7" y="101.2">PB11</text>
<text x="57.7" y="96.1">PB9</text>
<text x="129.1" y="97.4">+3.3V</text>
<text x="57.7" y="103.7">PB12</text>
<text x="57.7" y="106.3">PB13</text>
<text x="134.6" y="103.7">C3</text>
<text x="134.6" y="106.3">4.7u</text>
<text x="142.2" y="103.7">C4</text>
<text x="142.2" y="106.3">1u</text>
<text x="149.9" y="103.7">C5</text>
<text x="149.9" y="106.3">100n</text>
<text x="157.5" y="103.7">C6</text>
<text x="157.5" y="106.3">100n</text>
<text x="165.1" y="103.7">C7</text>
<text x="165.1" y="106.3">100n</text>
<text x="172.7" y="103.7">C8</text>
<text x="172.7" y="106.3">100n</text>
<text x="180.3" y="103.7">C9</text>
<text x="180.3" y="106.3">100n</text>
<text x="57.7" y="108.8">PB14</text>
<text x="57.7" y="111.4">PB15</text>
<text x="137.7" y="112.6">GND</text>
<text x="65.6" y="115.1" transform="rotate(-90 65.6 115.1)">VSS</text>
<text x="68.2" y="115.1" transform="rotate(-90 68.2 115.1)">VSS</text>
<text x="70.7" y="115.1" transform="rotate(-90 70.7 115.1)">VSS</text>
<text x="73.3" y="115.1" transform="rotate(-90 73.3 115.1)">VSSA</text>
<text x="74.6" y="119">U1</text>
<text x="223.5" y="119">U2</text>
<text x="66.5" y="124.1">GND</text>
<text x="74.6" y="121.5">STM32F072C8Tx</text>
<text x="218.9" y="125.3">GND</text>
<text x="223.5" y="121.5">USBLC6-2SC6</text>
<text x="45" y="147.5">SW1</text>
<text x="45.7" y="149.5">D1</text>
<text x="55.1" y="147.5">SW2</text>
<text x="55.9" y="149.5">D2</text>
<text x="65.3" y="147.5">SW3</text>
<text x="66" y="149.5">D3</text>
<text x="75.4" y="147.5">SW4</text>
<text x="76.2" y="149.5">D4</text>
<text x="85.6" y="147.5">SW5</text>
<text x="86.4" y="149.5">D5</text>
<text x="95.8" y="147.5">SW6</text>
<text x="96.5" y="149.5">D6</text>
<text x="105.9" y="147.5">SW7</text>
<text x="106.7" y="149.5">D7</text>
<text x="116.1" y="147.5">SW8</text>
<text x="116.8" y="149.5">D8</text>
<text x="126.2" y="147.5">SW9</text>
<text x="127" y="149.5">D9</text>
<text x="135.8" y="147.5">SW10</text>
<text x="137.2" y="149.5">D10</text>
<text x="145.9" y="147.5">SW11</text>
<text x="147.3" y="149.5">D11</text>
<text x="156.1" y="147.5">SW12</text>
<text x="157.5" y="149.5">D12</text>
<text x="44.3" y="155.2">SW13</text>
<text x="54.5" y="155.2">SW14</text>
<text x="64.7" y="155.2">SW15</text>
<text x="74.8" y="155.2">SW16</text>
<text x="85" y="155.2">SW17</text>
<text x="95.1" y="155.2">SW18</text>
<text x="105.3" y="155.2">SW19</text>
<text x="115.5" y="155.2">SW20</text>
<text x="125.6" y="155.2">SW21</text>
<text x="135.8" y="155.2">SW22</text>
<text x="145.9" y="155.2">SW23</text>
<text x="156.1" y="155.2">SW24</text>
<text x="45.7" y="157.1">D13</text>
<text x="55.9" y="157.1">D14</text>
<text x="66" y="157.1">D15</text>
<text x="76.2" y="157.1">D16</text>
<text x="86.4" y="157.1">D17</text>
<text x="96.5" y="157.1">D18</text>
<text x="106.7" y="157.1">D19</text>
<text x="116.8" y="157.1">D20</text>
<text x="127" y="157.1">D21</text>
<text x="137.2" y="157.1">D22</text>
<text x="147.3" y="157.1">D23</text>
<text x="157.5" y="157.1">D24</text>
<text x="44.3" y="162.8">SW25</text>
<text x="45.7" y="164.7">D25</text>
<text x="54.5" y="162.8">SW26</text>
<text x="55.9" y="164.7">D26</text>
<text x="64.7" y="162.8">SW27</text>
<text x="66" y="164.7">D27</text>
<text x="74.8" y="162.8">SW28</text>
<text x="76.2" y="164.7">D28</text>
<text x="85" y="162.8">SW29</text>
<text x="86.4" y="164.7">D29</text>
<text x="95.1" y="162.8">SW30</text>
<text x="96.5" y="164.7">D30</text>
<text x="105.3" y="162.8">SW31</text>
<text x="106.7" y="164.7">D31</text>
<text x="115.5" y="162.8">SW32</text>
<text x="116.8" y="164.7">D32</text>
<text x="125.6" y="162.8">SW33</text>
<text x="127" y="164.7">D33</text>
<text x="135.8" y="162.8">SW34</text>
<text x="137.2" y="164.7">D34</text>
<text x="145.9" y="162.8">SW35</text>
<text x="147.3" y="164.7">D35</text>
<text x="156.1" y="162.8">SW36</text>
<text x="157.5" y="164.7">D36</text>
<text x="44.3" y="170.4">SW37</text>
<text x="45.7" y="172.3">D37</text>
<text x="54.5" y="170.4">SW38</text>
<text x="55.9" y="172.3">D38</text>
<text x="64.7" y="170.4">SW39</text>
<text x="66" y="172.3">D39</text>
<text x="74.8" y="170.4">SW40</text>
<text x="76.2" y="172.3">D40</text>
<text x="85" y="170.4">SW41</text>
<text x="86.4" y="172.3">D41</text>
<text x="95.1" y="170.4">SW42</text>
<text x="96.5" y="172.3">D42</text>
<text x="105.3" y="170.4">SW43</text>
<text x="106.7" y="172.3">D43</text>
<text x="115.5" y="170.4">SW44</text>
<text x="116.8" y="172.3">D44</text>
<text x="125.6" y="170.4">SW45</text>
<text x="127" y="172.3">D45</text>
<text x="135.8" y="170.4">SW46</text>
<text x="137.2" y="172.3">D46</text>
<text x="145.9" y="170.4">SW47</text>
<text x="147.3" y="172.3">D47</text>
<text x="156.1" y="170.4">SW48</text>
<text x="157.5" y="172.3">D48</text>
<text x="44.3" y="178">SW49</text>
<text x="45.7" y="179.9">D49</text>
<text x="54.5" y="178">SW50</text>
<text x="55.9" y="179.9">D50</text>
<text x="64.7" y="178">SW51</text>
<text x="66" y="179.9">D51</text>
<text x="74.8" y="178">SW52</text>
<text x="76.2" y="179.9">D52</text>
<text x="85" y="178">SW53</text>
<text x="86.4" y="179.9">D53</text>
<text x="95.1" y="178">SW54</text>
<text x="96.5" y="179.9">D54</text>
<text x="105.3" y="178">SW55</text>
<text x="106.7" y="179.9">D55</text>
<text x="115.5" y="178">SW56</text>
<text x="116.8" y="179.9">D56</text>
<text x="125.6" y="178">SW57</text>
<text x="127" y="179.9">D57</text>
<text x="135.8" y="178">SW58</text>
<text x="137.2" y="179.9">D58</text>
<text x="145.9" y="178">SW59</text>
<text x="147.3" y="179.9">D59</text>
<text x="156.1" y="178">SW60</text>
<text x="157.5" y="179.9">D60</text>
</g>
<g font-size="1.8" fill="#a90000">
<text x="67.1" y="41.3" transform="rotate(-90 67.1 41.3)">1</text>
<text x="69.6" y="42" transform="rotate(-90 69.6 42)">24</text>
<text x="72.1" y="42" transform="rotate(-90 72.1 42)">48</text>
<text x="74.7" y="41.3" transform="rotate(-90 74.7 41.3)">9</text>
<text x="77.2" y="42" transform="rotate(-90 77.2 42)">36</text>
<text x="55.2" y="44.2">7</text>
<text x="85" y="44.2">10</text>
<text x="85" y="46.7">11</text>
<text x="54.6" y="49.3">44</text>
<text x="85" y="49.3">12</text>
<text x="85" y="51.8">13</text>
<text x="132.6" y="49.3">2</text>
<text x="166.9" y="49.3">3</text>
<text x="179.6" y="49.3">2</text>
<text x="55.2" y="54.4">5</text>
<text x="55.2" y="56.9">6</text>
<text x="85" y="54.4">14</text>
<text x="85" y="56.9">15</text>
<text x="85" y="59.4">16</text>
<text x="132" y="56.9">10</text>
<text x="132.6" y="54.4">4</text>
<text x="132.6" y="59.4">6</text>
<text x="173.7" y="56.6" transform="rotate(-90 173.7 56.6)">1</text>
<text x="55.2" y="62">2</text>
<text x="55.2" y="64.5">3</text>
<text x="85" y="62">17</text>
<text x="85" y="64.5">29</text>
<text x="132.6" y="62">7</text>
<text x="55.2" y="67.1">4</text>
<text x="85" y="67.1">30</text>
<text x="85" y="69.6">31</text>
<text x="132.6" y="67.1">1</text>
<text x="54.6" y="72.1">18</text>
<text x="54.6" y="74.7">19</text>
<text x="54.6" y="77.2">20</text>
<text x="85" y="72.1">32</text>
<text x="85" y="74.7">33</text>
<text x="85" y="77.2">34</text>
<text x="54.6" y="79.8">39</text>
<text x="54.6" y="82.3">40</text>
<text x="85" y="79.8">37</text>
<text x="85" y="82.3">38</text>
<text x="54.6" y="84.8">41</text>
<text x="54.6" y="87.4">42</text>
<text x="54.6" y="89.9">43</text>
<text x="54.6" y="92.5">45</text>
<text x="54.6" y="95">46</text>
<text x="54.6" y="97.5">21</text>
<text x="54.6" y="100.1">22</text>
<text x="220.7" y="101" transform="rotate(-90 220.7 101)">5</text>
<text x="54.6" y="102.6">25</text>
<text x="54.6" y="105.2">26</text>
<text x="54.6" y="107.7">27</text>
<text x="211.4" y="106.4">6</text>
<text x="229.2" y="106.4">4</text>
<text x="54.6" y="110.2">28</text>
<text x="211.4" y="111.5">1</text>
<text x="229.2" y="111.5">3</text>
<text x="64.5" y="118.2" transform="rotate(-90 64.5 118.2)">23</text>
<text x="67.1" y="118.2" transform="rotate(-90 67.1 118.2)">35</text>
<text x="72.1" y="117.5" transform="rotate(-90 72.1 117.5)">8</text>
<text x="220.7" y="118.8" transform="rotate(-90 220.7 118.8)">2</text>
</g>
<text font-size="1.8" fill="#009600" x="69.6" y="118.2" transform="rotate(-90 69.6 118.2)">47</text>
<text font-size="1.4" fill="#006464" x="125.2" y="67.9" transform="rotate(-90 125.2 67.9)">HRO-TYPE-C-31-M-12</text>
</svg>
